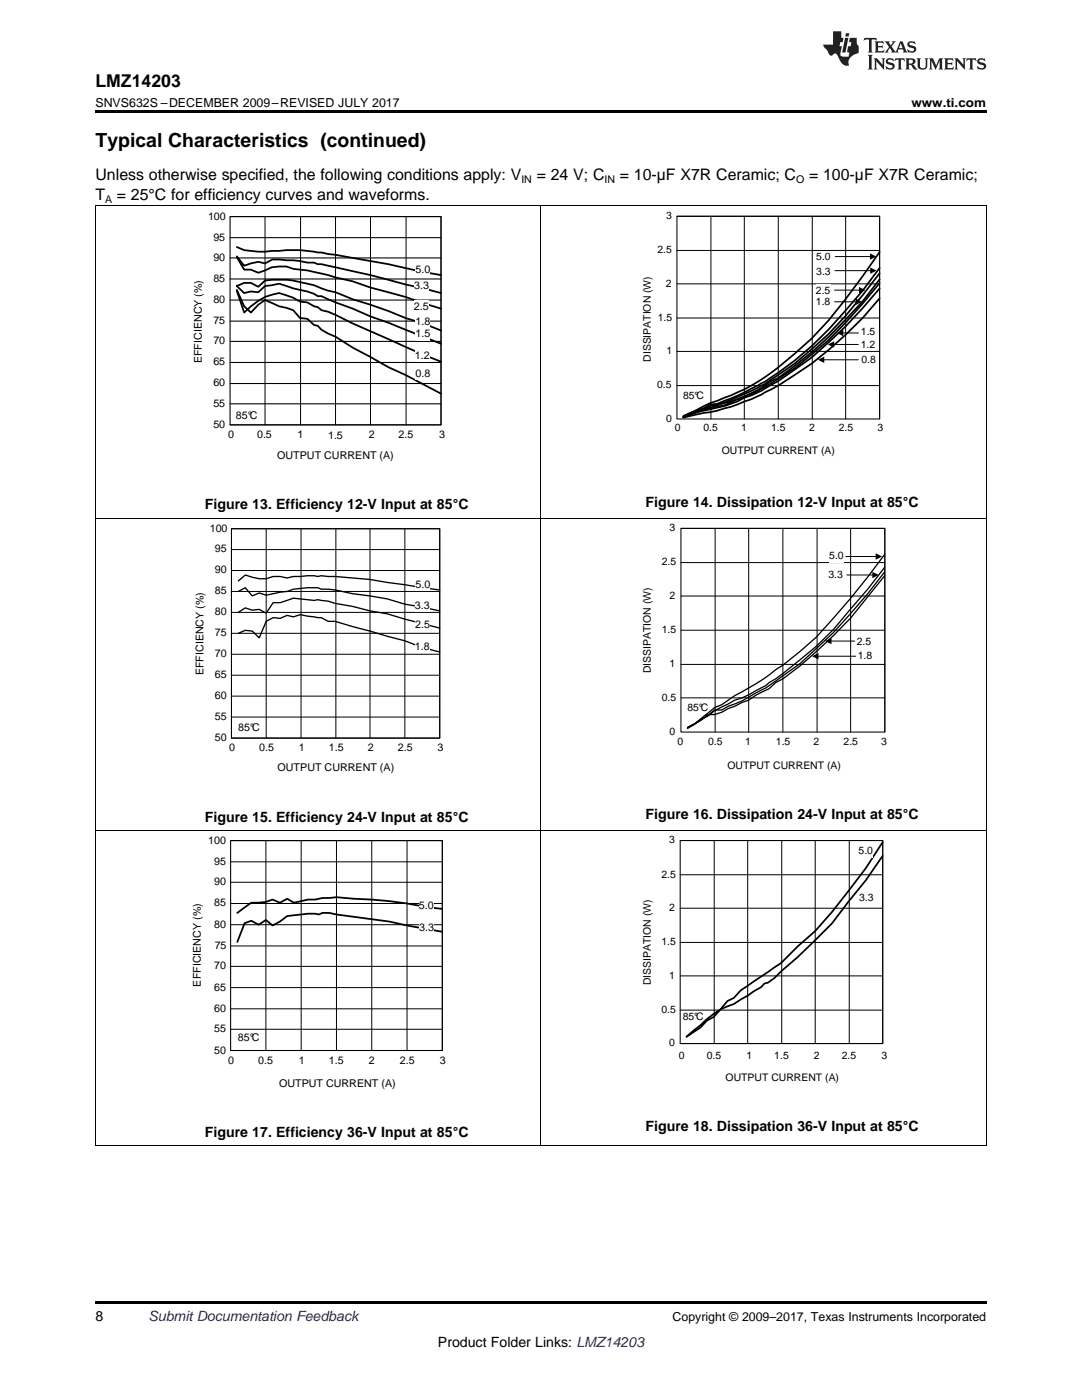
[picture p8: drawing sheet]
<svg xmlns="http://www.w3.org/2000/svg" width="216mm" height="279mm" viewBox="0 0 216 279" stroke-linecap="round" stroke-linejoin="round" font-family="sans-serif">
<path d="M19 259.7h177.8v.5h-177.8z" fill="#000"/>
<g fill="none" stroke="#000" stroke-width=".2">
<path d="M19.1 165.7v63M46 176.1h42.3M46 172h42.3M46 167.8h42.3v41.8M53.1 167.8v41.8M60.1 167.8v41.8M67.1 167.8v41.8M74.2 167.8v41.8M81.2 167.8v41.8M107.9 165.7v63M196.8 165.7v63M46 197.1h42.3"/>
<path d="M46 192.9h42.3M46 188.8h42.3M46 184.5h42.3M46 180.3h42.3M46 205.4h42.3M46 201.3h42.3M19 228.7h177.8"/>
</g>
<path d="M46 167.8h42.3v41.8h-42.3z" fill="none" stroke="#000" stroke-width=".21"/>
<path d="M88.3 181.4l-3.6-.5a80.7 80.7 0 0 0-14-1.5l-3.6-.3-2.8 .1-1.4 .3h-1.5l-2.8 .7-1.3-.8-1.4 .8-1.5-.7-1.3 .5-3 .2-2.7 2M88.3 186l-7.1-1.3-3.5-.8-10.6-1.4-1.4-.3h-1.4l-.7 .3a13.6 13.6 0 0 0-5 .2l-1.3 .1-1.4 1.1-1.5 .8-1.3-1.1-1.5 .9-1.5-.7-1.3 .4-1.4 3.8" fill="none" stroke="#000" stroke-width=".36"/>
<g fill="#fff">
<path d="M83.6 179.5h3v2.6h-3z" fill-rule="evenodd"/>
<path d="M83.6 183.9h3v2.6h-3z" fill-rule="evenodd"/>
</g>
<path d="M135.7 174.6h40.4M135.7 167.7h40.4v40.6h-40.4M142.5 167.7v40.6M149.2 167.7v40.6M156 167.7v40.6M162.7 167.7v40.6M169.5 167.7v40.6M135.7 194.8h40.4M135.7 188.1h40.4M135.7 181.3h40.4M135.7 201.6h40.4" fill="none" stroke="#000" stroke-width=".2"/>
<path d="M135.7 167.7h40.4v40.6h-40.4z" fill="none" stroke="#000" stroke-width=".21"/>
<path d="M176.1 168.1a134.6 134.6 0 0 1-13.4 17.7l-3.5 3-3.3 3.4-8.1 5.4-1.4 1.6-1.2 .6-1.4 1.6-2.8 2-4 3.5 2.8-1.8 1.2-1.4 1.4-.7 1.4-1.6 2.6-1 5.4-3.4 .7-.7 .7-.2 1.3-.9 4.7-4.2 6.8-6.7 6.8-8.7 3.3-4.8" fill="none" stroke="#000" stroke-width=".35"/>
<g fill="#fff">
<path d="M171.3 168.7h2.9v2.4h-2.9z" fill-rule="evenodd"/>
<path d="M171.4 178h2.9v2.5h-2.9z" fill-rule="evenodd"/>
</g>
<g fill="none" stroke="#000" stroke-width=".2">
<path d="M19.1 103.4v62.3M46.2 118h41.5M46.2 113.9h41.5M46.2 109.7h41.5M46.2 105.5h41.5v41.8h-41.5M53.1 105.5v41.8M60.1 105.5v41.8M67 105.5v41.8M73.8 105.5v41.8M80.8 105.5v41.8M107.9 103.4v62.3M196.8 103.4v62.3"/>
<path d="M46.2 138.9h41.5M46.2 134.8h41.5M46.2 130.6h41.5M46.2 126.4h41.5M46.2 122.2h41.5M46.2 143.1h41.5M19 165.7h177.8"/>
</g>
<path d="M46.2 105.5h41.6v41.8h-41.6z" fill="none" stroke="#000" stroke-width=".21"/>
<path d="M47.6 115.9l1.3-1.1a6.8 6.8 0 0 0 5.6 .3h1.4l1.4 .3 1.2-.3 2.8-.2 4.2 .2a89.3 89.3 0 0 1 11.8 1.1l10.4 1.5M47.6 118l1.3-.7 1.4 1.6 1.4-.6 1.4 .5 4.2-.8 1.2-.4 2.8-.3h2.1l.7 .3 2.8 .1 3.5 .8 6.9 1 3.5 1.1 6.9 1.3M47.6 122.2l1.3-.9 1.4 .5 1.4-.2 1.4 .8 1.4-2.1h1.4l2.6-.9 4.2 .4 .7-.1 2.1 .3 1.4 .4 3.5 .6 3.4 .9 3.5 .6 10.4 2.8M47.6 126.4l1.3-.6 1.4 .1 1.4 1.4 1.4-3.3 1.4-.7 1.4 .1 1.4-.6 1.2 .3 1.4-.4 4.2 .6 1.4 .7h1.4l13.9 3.9 3.5 1.3 3.4 .9" fill="none" stroke="#000" stroke-width=".27"/>
<g fill="#fff">
<path d="M82.9 115.4h3v2.5h-3z" fill-rule="evenodd"/>
<path d="M82.8 119.6h2.9v2.5h-2.9z" fill-rule="evenodd"/>
<path d="M82.8 123.4h3v2.6h-3z" fill-rule="evenodd"/>
<path d="M82.8 127.8h2.9v2.5h-2.9z" fill-rule="evenodd"/>
</g>
<path d="M135.9 119h40.7M135.9 112.3h40.7M135.9 105.5h40.7v40.6M142.7 105.5v40.6M149.4 105.5v40.6M156.2 105.5v40.6M163 105.5v40.6M169.7 105.5v40.6M135.9 139.3h40.7M135.9 132.6h40.7M135.9 125.8h40.7" fill="none" stroke="#000" stroke-width=".2"/>
<path d="M135.9 105.5h40.7v40.6h-40.7z" fill="none" stroke="#000" stroke-width=".21"/>
<path d="M176.6 110.6a169.8 169.8 0 0 1-13.7 16.5l-3.3 2.9-3.4 2.8-4.1 2.8-2.7 1.7a30.6 30.6 0 0 0-5.4 3.3l-1.4 .6-4 3.2-1.4 .8a22.9 22.9 0 0 0 5.4-3.5h1.4l1.3-.8a19.3 19.3 0 0 0 5.4-2.5 22 22 0 0 0 5.5-3.5l3.4-2.5a98 98 0 0 0 13.5-13.9l3.5-4.4M176.6 113.2l-3.5 4.4-3.4 3.9a69.1 69.1 0 0 1-17.6 15.6 22.5 22.5 0 0 1-5.5 2.6l-4 2.2-1.3 1-1.4 .6-2.7 1.8 2.7-1.6 1.4-1.1h1.3l1.4-.4 1.3-.8 4.1-1.7 1.3-.9 2.8-1.3 1.3-1.3 1.4-.7a101 101 0 0 0 13.5-12.2l6.9-8.4" fill="none" stroke="#000" stroke-width=".26"/>
<g fill="#fff">
<path d="M165.5 109.7h2.9v2.5h-2.9z" fill-rule="evenodd"/>
<path d="M165.3 113.5h2.9v2.5h-2.9z" fill-rule="evenodd"/>
<path d="M170.9 126.8h2.9v2.5h-2.9z" fill-rule="evenodd"/>
<path d="M171.1 129.7h2.9v2.5h-2.9z" fill-rule="evenodd"/>
</g>
<g fill="none" stroke="#000" stroke-width=".2">
<path d="M19.1 41.1v62.3M45.9 43.2h42.1v41.6h-42.1M52.9 43.2v41.6M60 43.2v41.6M67 43.2v41.6M73.9 43.2v41.6M81 43.2v41.6M107.9 41.1v62.3M196.8 41.1v62.3M19 103.4h177.8M168.8 111.1h6.1M169 114.8h5.2"/>
<path d="M163.2 131h7.6M165.8 127.9h4.7"/>
</g>
<path d="M174.1 114.1l1.2 .7-1.2 .6zM174.7 110.4l1.3 .7-1.3 .6zM162 131l1.3-.7v1.3zM164.6 127.9l1.3-.6v1.3z" fill="#000"/>
<path d="M45.9 43.2h42.1v41.6h-42.1zM45.9 59.9h42.1M45.9 55.7h42.1M45.9 51.5h42.1M45.9 47.4h42.1M45.9 76.5h42.1M45.9 72.3h42.1M45.9 68.1h42.1M45.9 64.1h42.1M45.9 80.6h42.1" fill="none" stroke="#000" stroke-width=".21"/>
<path d="M47.3 49.3l1.4 .6a17.1 17.1 0 0 0 5.7 .2 37.7 37.7 0 0 1 8.3 .1 227.7 227.7 0 0 1 21.8 4.1l3.5 .6M47.3 51.2l1.4 1.8 2.8-.7 1.4 .3 1.5-.8h1.3l2.8 .1 2.8 .5h1.4l.7 .3h.7l2.9 .6a171 171 0 0 1 13.9 3.5l7.1 1.7M47.3 51.3l1.4 2.5h1.4l1.4 .6 1.4-.4a6.7 6.7 0 0 1 5.6-.3l2.8 .3 9.1 2.1 3.5 1.3 7 1.9 7.1 2.3M47.3 58l1.4 4.4a12.2 12.2 0 0 1 7-3.9l2.8 .9 1.4 .8 1.4 .1 1.4 .8 .7 .2 .7 .6 1.4 .3 1.5 .6 3.4 1.8 10.5 4.6 7.1 3M47.3 57.9l1.4 3.2 1.4 1.3 1.4-1.6 1.4-.9 2.8 1.2 2.8 .8 1.4 1.6 1.4 .1 1.4 1.3 .7 .1 .7 .8 2.9 1.4 3.4 2.2 7.1 3.9 3.4 1.5 7.1 3.8M88 66l-3.5-1.4-3.6-1.1-3.4-1.4-7.1-2.4-3.4-1.4-1.5-.3a26.8 26.8 0 0 0-11.1-2.2l-1.5 .2-1.4 1.2-1.4-.7h-1.4l-1.4 .6 1.4 1.4 1.4-.3 1.4 .1 1.4-1.2 2.8-.5a28.3 28.3 0 0 0 5.6 1.6l1.4 .4 .7 .5h.7l9.8 4.1 3.6 1.2 10.5 4.2" fill="none" stroke="#000" stroke-width=".36"/>
<g fill="#fff">
<path d="M82.9 52.6h3v2.6h-3z" fill-rule="evenodd"/>
<path d="M82.7 55.8h2.9v2.6h-2.9z" fill-rule="evenodd"/>
<path d="M82.6 60h3v2.5h-3z" fill-rule="evenodd"/>
<path d="M82.9 62.8h3v2.6h-3z" fill-rule="evenodd"/>
<path d="M82.9 65.4h3v2.6h-3z" fill-rule="evenodd"/>
<path d="M82.8 69.6h3v2.6h-3z" fill-rule="evenodd"/>
<path d="M82.9 73.3h3v2.6h-3z" fill-rule="evenodd"/>
</g>
<path d="M135.1 56.6h40.4M135.1 50h40.4M135.1 43.2h40.4v40.4M141.9 43.2v40.4M148.5 43.2v40.4M155.3 43.2v40.4M162.1 43.2v40.4M168.7 43.2v40.4M135.1 77h40.4M135.1 70.1h40.4M135.1 63.5h40.4" fill="none" stroke="#000" stroke-width=".2"/>
<path d="M135.1 43.2h40.4v40.4h-40.4z" fill="none" stroke="#000" stroke-width=".21"/>
<path d="M175.5 50.3a128.5 128.5 0 0 1-13.5 17.3 64.4 64.4 0 0 1-10.8 8.6l-2.7 1.5-2.7 1.2-4.1 1.5-5.3 2.6M175.5 53.5a119.3 119.3 0 0 1-13.5 15.6 65.8 65.8 0 0 1-10.8 7.9l-5.4 2.5-2.7 1.1-1.4 .1-1.2 .8-2.7 .9-1.4 .8M175.5 54.5a86.9 86.9 0 0 1-16.9 18.1 52.3 52.3 0 0 1-12.8 7.2l-2.7 .9a19.3 19.3 0 0 0-5.3 2l-1.4 .6M175.5 55.7l-3.4 4.4a89.9 89.9 0 0 1-16.8 15.3l-1.4 .6a26.4 26.4 0 0 1-9.4 4.4l-4 1.2-4.1 1.6M175.5 56.5l-3.4 4.1a73.3 73.3 0 0 1-19.5 16.7l-.7 .3a20.4 20.4 0 0 1-4.8 2.1l-2.6 1.2-2.8 .7-1.2 .2-4.1 1.4M175.5 57.6a97.7 97.7 0 0 1-13.5 13.7l-6.7 4.7-3.4 2-2 .9-1.4 .5a23.9 23.9 0 0 1-8 2.6l-1.4 .3-2.7 1M175.5 59.5a73.5 73.5 0 0 1-25.6 20.2 51.9 51.9 0 0 1-10.8 3l-2.7 .6" fill="none" stroke="#000" stroke-width=".35"/>
<g fill="#fff">
<path d="M162.9 50.1h2.9v2.5h-2.9z" fill-rule="evenodd"/>
<path d="M162.9 53h2.9v2.5h-2.9z" fill-rule="evenodd"/>
<path d="M162.8 56.7h2.9v2.5h-2.9z" fill-rule="evenodd"/>
<path d="M162.8 59h2.9v2.5h-2.9z" fill-rule="evenodd"/>
<path d="M171.8 65h2.9v2.5h-2.9z" fill-rule="evenodd"/>
<path d="M171.8 67.5h2.8v2.5h-2.8z" fill-rule="evenodd"/>
<path d="M171.9 70.7h2.9v2.4h-2.9z" fill-rule="evenodd"/>
</g>
<path d="M19 41.1h177.8M166.5 57.9h5.1M166.6 54h7.2M166.7 51.2h7M164.3 71.8h7M166.3 68.7h5M166.5 60.2h4.4M168.1 66.5h3.2" fill="none" stroke="#000" stroke-width=".2"/>
<path d="M170.8 59.6l1.2 .6-1.2 .7zM171.4 57.3l1.3 .6-1.3 .6zM173.6 50.6l1.3 .6-1.3 .6zM173.6 53.4l1.3 .6-1.3 .6zM163.2 71.8l1.3-.6v1.2zM165.2 68.7l1.3-.6v1.3zM167 66.5l1.3-.7v1.3z" fill="#000"/>
<path d="M19 22h177.8v.5h-177.8z" fill="#000"/>
<g fill="#231f20">
<path d="M172.5 7.6l-.1 .5 .4-.2h.6v.1v2.1l-.2 .4h.9l-.2-.4v-2.1l.1-.1h.5l.5 .2-.2-.5zM174.5 8.3l.2 .3v1.5l-.2 .4h1.8l.2-.6a1.04 1.04 0 0 1-1.3 .2v-.7h.6l.3 .2v-.6l-.3 .2h-.6v-.6l.8-.1 .4 .3-.2-.5zM176.5 8.3l.9 1.1-.9 1.1h.8l-.2-.2 .4-.7 .5 .7-.2 .2h1.5l-.2-.2 .2-.4h.9l.1 .4-.2 .2h1l-.3-.3-.7-1.9h-.5l-.9 2-.8-1 .9-1h-.8l.1 .3-.4 .5-.3-.6 .1-.2zM179.7 8.6l.4 1h-.7zM181.3 8.4a.63 .63 0 0 0-.2 .7 .63 .63 0 0 0 .6 .4l.6 .2 .1 .2a.75 .75 0 0 1-.7 .4 .75 .75 0 0 1-.6-.5l.1 .7 .1-.1a1.11 1.11 0 0 0 1.5-.6 1.13 1.13 0 0 0-1.2-.8l-.1-.4a1.04 1.04 0 0 1 1.2 .2l-.2-.5-.2 .1-.4-.2zM173.2 10.9l.2 .4v2.2l-.2 .4h1l-.3-.4v-2.2l.3-.4zM174.3 11.6l.3 .4v1.5l-.3 .4h.8l-.2-.4v-1.3l1.5 1.7v-1.9l.2-.4h-.7l.2 .4v.9l-1.1-1.3zM177 11.8a.62 .62 0 0 0-.2 .7 .62 .62 0 0 0 .6 .4l.6 .1 .1 .3a.76 .76 0 0 1-.7 .3 .76 .76 0 0 1-.7-.4l.2 .7 .1-.1a1.11 1.11 0 0 0 1.5-.6 1.13 1.13 0 0 0-1.2-.8l-.1-.4a1.04 1.04 0 0 1 1.2 .2l-.2-.6-.2 .1-.5-.1zM178.7 11.6l-.2 .6a.61 .61 0 0 1 .8-.3v1.6l-.2 .4h.9l-.2-.4v-1.6a.63 .63 0 0 1 .7 .3l-.1-.6zM180.6 11.6l.3 .4v1.5l-.3 .4h1l-.2-.2-.1-.8 .6 .2a.76 .76 0 0 0 1.2 .7l-1-1a.58 .58 0 0 0 .6-.5 .58 .58 0 0 0-.5-.6zM181.4 11.9h.1a.45 .45 0 0 1 .5 .1 .45 .45 0 0 1 .1 .5l-.8 .2zM182.9 11.6l.2 .2a2.17 2.17 0 0 0 .3 1.9 .99 .99 0 0 0 1.6-.6v-1.1l.2-.4h-.7l.2 .2a1.92 1.92 0 0 1-.2 1.8 .6 .6 0 0 1-.9-.5v-1.1l.2-.4zM185.4 11.6l.2 .4v1.5l-.2 .4h.7l-.2-.4v-1.4l.8 1.8 .8-1.8v1.4l-.2 .4h.9l-.2-.4v-1.5l.2-.4h-.8l-.6 1.5-.6-1.5zM188.4 11.6l.2 .4v1.5l-.2 .4h1.8l.1-.6a1.04 1.04 0 0 1-1.2 .1v-.6h.5l.4 .2v-.6l-.4 .2h-.5v-.7h.8l.3 .3-.1-.6zM190.5 11.6l.2 .4v1.5l-.2 .4h.7l-.2-.4v-1.3l1.5 1.7v-1.9l.2-.4h-.7l.2 .4v.9l-1.1-1.3zM192.9 11.6l-.1 .6a.61 .61 0 0 1 .7-.3l.1 1.6-.3 .4h1l-.3-.4 .1-1.6a.63 .63 0 0 1 .7 .3l-.1-.6zM195.2 11.8a.62 .62 0 0 0-.2 .7 .62 .62 0 0 0 .6 .4l.6 .1 .1 .3a.76 .76 0 0 1-.7 .3 .76 .76 0 0 1-.6-.4l.1 .7 .1-.1a1.11 1.11 0 0 0 1.6-.6 1.13 1.13 0 0 0-1.3-.8l-.1-.4a1.04 1.04 0 0 1 1.2 .2l-.1-.6-.2 .1-.5-.1z"/>
<path d="M166.2 6.3v2.6h-1.9v.4l.8 .9a.91 .91 0 0 0 1 .8 .56 .56 0 0 1 .5-.3 .56 .56 0 0 1 .5 .3l.4 .8a1.53 1.53 0 0 0 1.9 1.2 1.54 1.54 0 0 1 1-2.1l.9-.3v-1.4a1.52 1.52 0 0 1-.4-1.6h-1.3l-.2 .8h.5l-.2 .8h-.5l-.1 1v.2l.4 .1-.2 .8a1.93 1.93 0 0 1-1.6-.3l.3-1.8h-.5l.2-.8h.4l.2-.8h-.4v-1.3zM168.6 7.6l-.6 2.9h.7l.6-2.9zM168.8 6.6l-.1 .7h.6l.2-.7z"/>
</g>
<text font-size="3.9" x="19" y="29.3">Typical Characteristics (continued)</text>
<text font-size="3.5" x="19" y="17.3">LMZ14203</text>
<g font-size="3.2">
<text x="19" y="36">Unless otherwise specified, the following conditions apply: V</text>
<text x="107.1" y="36">= 24 V; C</text>
<text x="123.7" y="36">= 10-µF X7R Ceramic; C</text>
<text x="161.4" y="36">= 100-µF X7R Ceramic;</text>
<text x="19" y="39.9">T</text>
<text x="23.3" y="39.9">= 25°C for efficiency curves and waveforms.</text>
</g>
<g font-size="2.8">
<text x="40.9" y="101.7">Figure 13. Efficiency 12-V Input at 85°C</text>
<text x="128.8" y="101.2">Figure 14. Dissipation 12-V Input at 85°C</text>
<text x="40.9" y="164">Figure 15. Efficiency 24-V Input at 85°C</text>
<text x="128.8" y="163.5">Figure 16. Dissipation 24-V Input at 85°C</text>
<text x="40.9" y="227">Figure 17. Efficiency 36-V Input at 85°C</text>
<text x="128.8" y="225.8">Figure 18. Dissipation 36-V Input at 85°C</text>
<text x="19" y="263.6">8</text>
<text x="87.4" y="268.9">Product Folder Links: LMZ14203</text>
</g>
<text font-size="2.8" fill="#0000c8" x="29.6" y="263.6">Submit Documentation Feedback</text>
<g font-size="2.5">
<text x="19" y="21.4">SNVS632S –DECEMBER 2009–REVISED JULY 2017</text>
<text x="181.9" y="21.4">www.ti.com</text>
<text x="134.2" y="263.6">Copyright © 2009–2017, Texas Instruments Incorporated</text>
</g>
<g font-size="2.1">
<text x="21" y="40.5">A</text>
<text x="104" y="36.6">IN</text>
<text x="120.6" y="36.6">IN</text>
<text x="158.9" y="36.6">O</text>
<text x="41.5" y="43.8">100</text>
<text x="132.9" y="43.7">3</text>
<text x="42.6" y="52.1">90</text>
<text x="42.6" y="48">95</text>
<text x="131.2" y="50.5">2.5</text>
<text x="162.9" y="51.9">5.0</text>
<text x="42.6" y="56.3">85</text>
<text x="82.7" y="57.8">3.3</text>
<text x="82.9" y="54.6">5.0</text>
<text x="132.9" y="57.2">2</text>
<text x="162.8" y="58.6">2.5</text>
<text x="162.9" y="54.9">3.3</text>
<text x="42.6" y="64.7">75</text>
<text x="42.6" y="60.5">80</text>
<text x="82.6" y="61.9">2.5</text>
<text x="82.9" y="64.8">1.8</text>
<text x="131.3" y="64">1.5</text>
<text x="162.8" y="60.9">1.8</text>
<text x="42.6" y="68.7">70</text>
<text x="82.8" y="71.6">1.2</text>
<text x="82.9" y="67.3">1.5</text>
<text x="133" y="70.7">1</text>
<text x="171.8" y="69.4">1.2</text>
<text x="171.8" y="66.9">1.5</text>
<text x="40.3" y="72.5" transform="rotate(-90 40.3 72.5)">EFFICIENCY (%)</text>
<text x="42.6" y="77.1">60</text>
<text x="42.6" y="72.9">65</text>
<text x="82.9" y="75.3">0.8</text>
<text x="129.9" y="72.2" transform="rotate(-90 129.9 72.2)">DISSIPATION (W)</text>
<text x="131.1" y="77.5">0.5</text>
<text x="171.9" y="72.5">0.8</text>
<text x="42.6" y="81.2">55</text>
<text x="47.1" y="83.6">85°C</text>
<text x="136.3" y="79.6">85°C</text>
<text x="42.6" y="85.4">50</text>
<text x="45.5" y="87.4">0</text>
<text x="51.3" y="87.4">0.5</text>
<text x="59.4" y="87.4">1</text>
<text x="65.5" y="87.6">1.5</text>
<text x="73.6" y="87.4">2</text>
<text x="79.5" y="87.4">2.5</text>
<text x="87.6" y="87.4">3</text>
<text x="132.9" y="84.2">0</text>
<text x="134.7" y="86">0</text>
<text x="140.4" y="86">0.5</text>
<text x="147.9" y="86">1</text>
<text x="153.9" y="86">1.5</text>
<text x="161.5" y="86">2</text>
<text x="167.4" y="86">2.5</text>
<text x="175.1" y="86">3</text>
<text x="55.3" y="91.6">OUTPUT CURRENT (A)</text>
<text x="144" y="90.6">OUTPUT CURRENT (A)</text>
<text x="41.8" y="106.1">100</text>
<text x="133.6" y="106">3</text>
<text x="42.9" y="110.3">95</text>
<text x="132" y="112.8">2.5</text>
<text x="165.5" y="111.6">5.0</text>
<text x="42.9" y="118.6">85</text>
<text x="42.9" y="114.4">90</text>
<text x="82.9" y="117.3">5.0</text>
<text x="133.6" y="119.5">2</text>
<text x="165.3" y="115.4">3.3</text>
<text x="42.9" y="122.8">80</text>
<text x="82.8" y="121.5">3.3</text>
<text x="82.8" y="125.3">2.5</text>
<text x="42.9" y="131.2">70</text>
<text x="42.9" y="127">75</text>
<text x="82.8" y="129.7">1.8</text>
<text x="132" y="126.3">1.5</text>
<text x="170.9" y="128.7">2.5</text>
<text x="171.1" y="131.6">1.8</text>
<text x="40.6" y="134.8" transform="rotate(-90 40.6 134.8)">EFFICIENCY (%)</text>
<text x="42.9" y="135.3">65</text>
<text x="129.8" y="134.4" transform="rotate(-90 129.8 134.4)">DISSIPATION (W)</text>
<text x="133.6" y="133.2">1</text>
<text x="42.9" y="143.7">55</text>
<text x="42.9" y="139.5">60</text>
<text x="132" y="139.8">0.5</text>
<text x="137.2" y="141.8">85°C</text>
<text x="42.9" y="147.9">50</text>
<text x="45.7" y="149.9">0</text>
<text x="47.5" y="146">85°C</text>
<text x="51.7" y="149.9">0.5</text>
<text x="59.6" y="149.9">1</text>
<text x="65.6" y="149.9">1.5</text>
<text x="73.4" y="149.9">2</text>
<text x="79.4" y="149.9">2.5</text>
<text x="87.3" y="149.9">3</text>
<text x="133.6" y="146.7">0</text>
<text x="135.2" y="148.8">0</text>
<text x="141.3" y="148.8">0.5</text>
<text x="148.7" y="148.8">1</text>
<text x="154.8" y="148.8">1.5</text>
<text x="162.3" y="148.8">2</text>
<text x="168.3" y="148.8">2.5</text>
<text x="175.9" y="148.8">3</text>
<text x="55.4" y="153.9">OUTPUT CURRENT (A)</text>
<text x="145.1" y="153.4">OUTPUT CURRENT (A)</text>
<text x="41.5" y="168.3">100</text>
<text x="42.8" y="172.6">95</text>
<text x="133.5" y="168.3">3</text>
<text x="171.3" y="170.5">5.0</text>
<text x="42.8" y="176.7">90</text>
<text x="132" y="175.1">2.5</text>
<text x="171.4" y="179.9">3.3</text>
<text x="42.8" y="185.1">80</text>
<text x="42.8" y="180.9">85</text>
<text x="83.6" y="181.5">5.0</text>
<text x="83.6" y="185.9">3.3</text>
<text x="133.5" y="181.8">2</text>
<text x="42.8" y="189.4">75</text>
<text x="132" y="188.6">1.5</text>
<text x="40.1" y="196.9" transform="rotate(-90 40.1 196.9)">EFFICIENCY (%)</text>
<text x="42.7" y="197.8">65</text>
<text x="42.8" y="193.4">70</text>
<text x="129.8" y="196.6" transform="rotate(-90 129.8 196.6)">DISSIPATION (W)</text>
<text x="133.5" y="195.3">1</text>
<text x="42.8" y="201.9">60</text>
<text x="132" y="202.2">0.5</text>
<text x="136.2" y="203.5">85°C</text>
<text x="42.8" y="206">55</text>
<text x="47.5" y="207.7">85°C</text>
<text x="133.5" y="208.8">0</text>
<text x="42.7" y="210.3">50</text>
<text x="45.5" y="212.3">0</text>
<text x="51.5" y="212.3">0.5</text>
<text x="59.6" y="212.3">1</text>
<text x="65.6" y="212.3">1.5</text>
<text x="73.6" y="212.3">2</text>
<text x="79.8" y="212.3">2.5</text>
<text x="87.8" y="212.3">3</text>
<text x="135.5" y="211.3">0</text>
<text x="141" y="211.3">0.5</text>
<text x="144.8" y="215.8">OUTPUT CURRENT (A)</text>
<text x="148.9" y="211.3">1</text>
<text x="154.5" y="211.3">1.5</text>
<text x="162.4" y="211.3">2</text>
<text x="168" y="211.3">2.5</text>
<text x="175.9" y="211.3">3</text>
<text x="55.7" y="216.9">OUTPUT CURRENT (A)</text>
</g>
</svg>
